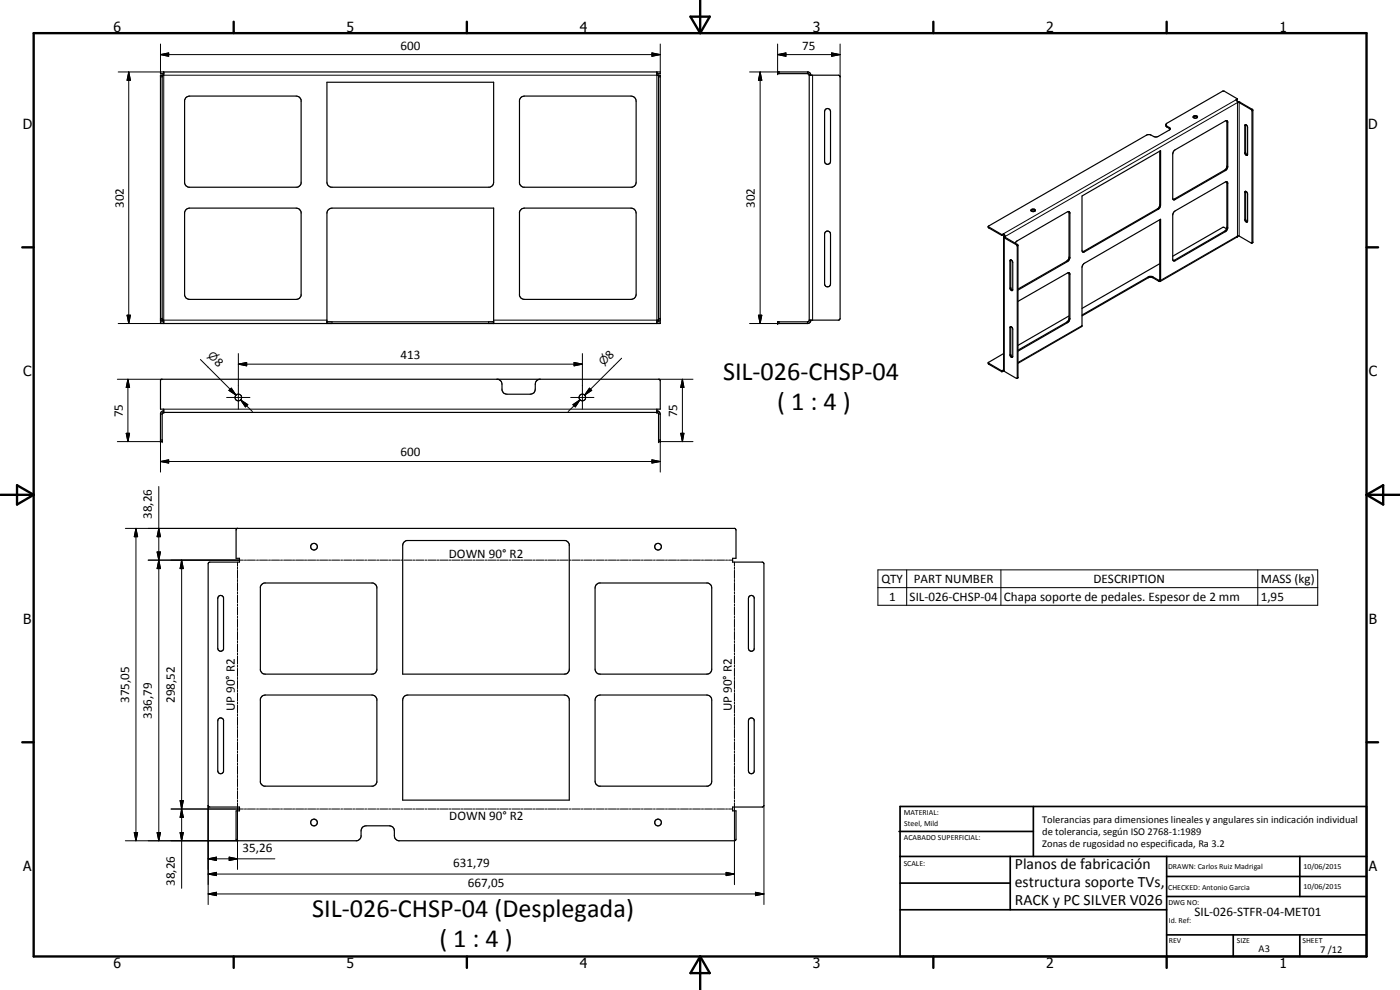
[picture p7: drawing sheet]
<svg xmlns="http://www.w3.org/2000/svg" width="420mm" height="297mm" viewBox="0 0 420 297" stroke-linecap="round" stroke-linejoin="round" font-family="sans-serif">
<g fill="none" stroke="#000" stroke-width=".35">
<path d="M48.7 22.6v73.5M49.1 22.1h-.9v-.5h150v.5h-1.1M49.1 21.6v1h-.9v73.5h.9v1M55.8 29.3l1.1-.5h32l.8 .3 .7 .9v25l-.3 .5-.9 .7h-32.6l-.8-.4-.4-.8v-25zM98.1 24.7h50.1v30l-.3 .8-1 .7-47.8-.1-.7-.6-.3-.8zM156.3 29.3l1.1-.5h32a1.52 1.52 0 0 1 1.5 1.6v24.3l-.2 .8-.5 .4-.5 .3h-32.6l-.8-.4-.4-.8v-25zM197.1 21.6v1h1.1v73.5h-1.1v1M197.6 22.6v73.5M242.3 21.6v.5M242.9 22.6h8.7l.5 .5v72.4l-.4 .6h-8.8M243.4 22.6l-.2-.6-.6-.4h-9.2v.5h9.1l.4 .3v73.8l-.4 .4h-9.1v.5h8.9M247.7 32.8a.91 .91 0 0 1 1-.2 .91 .91 0 0 1 .5 .8v15a.89 .89 0 0 1-.8 .9 .89 .89 0 0 1-.9-.9v-15z"/>
<path d="M349.9 37.5l1.2 .9v.5l-3.7 2.1h-1l-1.3-.6-1 .2-47.5 27.3M358.1 35.2l.5-.2 .8 .2M358.1 34.9a.82 .82 0 0 1 1.3 .2 .67 .67 0 0 1-.7 .4 .67 .67 0 0 1-.6-.6zM368.1 36.2l.1 13.8-.3 .6-.2 .4-15.6 8.9M371.4 29.7l-4-2.4h-.5l-16.7 9.7-.3 .3 .1 .6 1.2 .9M371.4 29.7l-.5 .3 .5 .8h.5l3.8 2.3v39.8M371.4 29.7v.3l-.3 .1M371.4 30.6h.7l3.9 2.4v39.8M373.8 37.4l-.2 .1v8.5l.2 .5h.6M373.8 37.4v8.5l.6 .6M373.8 37.4l.6 .7v8.4M324.7 58.8l23.6-13.6v16.4l-.2 .8-22.9 13.2-.4-.1-.1-.4z"/>
<path d="M348.1 45.3v16.3l-.4 .8-22.9 13.1M352.2 45.4l15.5-9.1 .5-.1 .3 .3v13.7l-.3 .6-15.8 9.2-.4-.2-.1-.3v-13.3zM368.1 54.5l.1 13.9-.3 .6-15.8 9.1M373.8 57.4v8.5l.6 .6M373.8 57.4l-.2 .2v8.4l.2 .5 .3 .2 .3-.2M373.8 57.4l.6 .8v8.3M55.8 62.9l1.1-.5h32l.8 .3 .7 1v24.9l-.5 .8-1 .4h-32l-1.1-.4-.4-.8v-24.9zM156.3 62.9l1.1-.5h32l.8 .3 .5 .4 .2 .8v24.4a1.52 1.52 0 0 1-1.5 1.5h-32l-1.1-.4-.4-.8v-24.9zM247.7 69.6l.4-.3a.92 .92 0 0 1 1.1 .9v15a.89 .89 0 0 1-.8 .9 .89 .89 0 0 1-.9-.9v-15zM296.6 67.9l4.1 2.5M296.6 67.9v.4l4.1 2.4M300.7 70.4v.3"/>
<path d="M301.1 70.1l-.4 .3M301.1 70.4l-.4 .3M301.1 70.1v.3M301.1 70.4l.3 .4M301.1 70.1l.6 .9M301.2 71.1l3.8 2.3 .3 .5-.1 39.6M301.2 71.1l-.1 40.2M301.4 70.8l-.2 .3M301.4 70.8l.3 .2M301.7 71l-.1 .2 3.9 2.4v39.7l-.3 .2M303.2 78l.4 .1 .3 .6v8.2l-.1 .3-.5-.3-.2-.5zM303.3 78v8.5l.6 .6"/>
<path d="M304.7 73l.4-.7 15.3-8.8h.4l.3 .3v13.7l-.4 .7-15.2 8.8M309.4 62.9l.5-.2 .7 .2a.57 .57 0 0 1-.3 .7 .57 .57 0 0 1-.7-.2zM309.4 63.2l.5-.2 .8 .2M320.7 63.5v14.2l-.6 .7-14.6 8.3M348.1 79.1l-23.4 13.4M348.1 66l-.1 18.2-2.1-1.2h-1.1l-20.1 11.5M352.2 63.7l15.5-9.1 .7 .1 .1 13.8-.3 .6-15.8 9.2-.5-.5v-13.3zM368.1 68.7l-.7-.5h-.5l-15 8.7M375.7 72.9l-3.8-2.1h-.5l-.1 .3-23.1 13.4M376 72.8l-.3 .1M376 72.8h.1M49.1 96.6h-.9v.5h150v-.5h-1.1"/>
<path d="M98.1 96.6h50.1M98.1 97.1v-33.2a1.6 1.6 0 0 1 1.5-1.5h48.6v34.7M242.3 96.6v.5M243.4 96.1l-.4 .8-.7 .2M303.2 98h.3l.4 .8v8.1l-.1 .3-.4-.1-.3-.6zM303.3 98v8.5l.6 .6M305.5 90.4l14.9-8.5 .6 .1 .1 13.8-.3 .6-15.3 9M320.7 81.8l.1 13.8-.2 .7-15.1 8.8M320.8 94.8l-15.3 8.8M348.2 84.5l.1-18.7-23 13.3-.6 1.1v17.8l-19.2 11M348.2 84.5l-2.3-1.2h-1.1l-20.1 11.5M149.4 113.8l1.1 .9 .2 2.4 .6 .9 .8 .3h7.1a1.45 1.45 0 0 0 1.4-1.5v-1.5a1.51 1.51 0 0 1 1.2-1.5"/>
<path d="M296.6 108.8l.1 .5 4 2.2M296.6 108.8l4.1 2.5M300.7 111.3v.2M301.1 111.3l-.4 .2M301.1 111.3h.2M301.2 106.1l-4.6 2.7M301.2 111l-.5 .3M301.2 111.1l.1 .2M301.3 111.3l3.9 2.2M49.1 123.7v-.9h-.9v-8.7l.3-.3h149.3l.4 .5v8.5h-1.1v.9M49.1 123.3l-.6 .2-.3 .5v8.5h.5v-8.4l.4-.4M49.1 123.7h148"/>
<path d="M197.1 123.3l.7 .2 .4 .7v8.3h-.6v-8.4l-.5-.4M70.9 158.7l.3-.2h149.3l.4 .5v8.5h-1v1.2h8.9l.4 .3 .1 72.7-.5 .4h-8.9v1.2h1v8.5l-.2 .4-101.1 .1-1-.7-.2-.5a3.5 3.5 0 0 0-.7-3.1l-.8-.2h-7a1.45 1.45 0 0 0-1.5 1.5v1.8l-.5 .7-.8 .5h-35.9l-.3-.5v-8.5h1v-1.2h-8.9l-.4-.2-.1-72.7 .5-.5h8.9v-1.2h-1zM65.6 178.9a.9 .9 0 0 1 1.5 .4v15.4a.88 .88 0 0 1-1 .7 .88 .88 0 0 1-.7-.9v-15zM78.6 175.3l.7-.4h32.6l.8 .4 .4 .8v25l-.7 1-.8 .2h-32a1.39 1.39 0 0 1-1.5-1.2v-25zM121.1 162.8l1-.6h47.6l.5 .2 .6 1v37.9a1.35 1.35 0 0 1-1.4 1h-48.5v-38.6zM178.8 175.6l1-.7 32.9 .1a1.49 1.49 0 0 1 .9 1.4v24.4l-.1 .5-.6 .8-.8 .2h-32l-.8-.2-.5-.5-.2-.8v-24.4zM224.9 178.9a.9 .9 0 0 1 1.4 .4v15.4a.88 .88 0 0 1-.9 .7 .88 .88 0 0 1-.8-.9v-15zM65.6 215.6a.9 .9 0 0 1 1.5 .5v15.4a.89 .89 0 0 1-1 .6 .89 .89 0 0 1-.7-.8v-15zM78.6 209l1-.5h32l1.1 .5 .4 .7v25l-.3 .5-.9 .7h-32.6l-.5-.3-.7-.9v-25zM121.3 209l1.1-.5h47l.8 .3 .6 .9v30.4h-49.9v-30zM179.1 209l1-.5h32l1.1 .5 .4 1.1v24.3a1.51 1.51 0 0 1-1.2 1.5h-32.6l-.7-.4-.5-1.1v-24.3zM224.9 215.6a.9 .9 0 0 1 1.4 .5v15.4a.89 .89 0 0 1-.9 .6 .89 .89 0 0 1-.8-.8v-15z"/>
<circle cx="71.5" cy="119.3" r=".99"/>
<circle cx="174.8" cy="119.3" r="1"/>
<circle cx="94.2" cy="164" r="1.01"/>
<circle cx="197.5" cy="164" r="1"/>
<circle cx="94.2" cy="246.8" r="1.01"/>
<circle cx="197.5" cy="246.8" r="1.01"/>
</g>
<g fill="#000">
<circle cx="48.7" cy="22.6" r=".18"/>
<circle cx="49.1" cy="21.6" r=".18"/>
<circle cx="197.1" cy="21.6" r=".18"/>
<circle cx="197.6" cy="22.6" r=".18"/>
<circle cx="233.4" cy="21.6" r=".18"/>
<circle cx="233.4" cy="22.1" r=".18"/>
<circle cx="371.4" cy="70.8" r=".18"/>
<circle cx="48.2" cy="96.1" r=".18"/>
<circle cx="48.7" cy="96.1" r=".18"/>
<circle cx="197.6" cy="96.1" r=".18"/>
<circle cx="198.2" cy="96.1" r=".18"/>
<circle cx="233.4" cy="97.1" r=".18"/>
<circle cx="233.4" cy="96.6" r=".18"/>
<circle cx="48.2" cy="132.5" r=".18"/>
<circle cx="48.7" cy="132.5" r=".18"/>
<circle cx="49.1" cy="123.7" r=".18"/>
<circle cx="197.1" cy="123.7" r=".18"/>
<circle cx="197.6" cy="132.5" r=".18"/>
<circle cx="198.2" cy="132.5" r=".18"/>
</g>
<g fill="none" stroke="#000" stroke-width=".3">
<path d="M48.2 16.4l2.4-.5v1zM48.2 13.2v8.4h-12.7M48.2 16.4h150M195.7 15.9l2.5 .5-2.5 .5zM198.2 13.2v8.4M233.4 16.4l2.5-.5v1zM233.4 16.4h18.7M233.4 13.2v8.4M249.6 15.9l2.5 .5-2.5 .5zM252.1 13.2v9.9M38.6 21.6l.5 2.5h-1zM38.6 21.6v75.5"/>
<path d="M48.2 23.1h.5M197.6 23.1h.6M224.9 21.6h8.9v.5M228.1 21.6l.5 2.5h-1zM228.1 21.6v75.5M243.9 22.6v73.5M350.2 37.8v.3M350.9 38.2v.3M368.2 36.6l.3 .1M370.9 30l-69.8 40.1M372.1 30.6l-.2 .2v40M373.8 37.5l-.2 .2"/>
<path d="M375.7 32.8l-.2 .1M376 33.1l-.3 .2M352.4 59.7l.3 .2M367.5 51.1l.2 .1M368.2 54.9l.3 .1M368.2 49.8l.3 .2M373.8 45.7l-.2 .1M373.8 57.6l-.2 .1M296.7 68.1v.3M303.3 78.1l-.2 .2M305.3 73.3l-.3 .1M305.5 73.7l-.2 .2"/>
<path d="M320.1 78.4l.3 .1M320.8 63.8l.3 .2M320.8 77.1l.3 .2M325.2 75.4l.2 .2M347.4 62.7l.2 .1M348.1 61.5l.2 .1M352.4 78.1l.3 .1M367.5 69.4l.2 .1M368.2 68.2l.3 .1M373.8 65.7l-.2 .2M376 72.6l-.3 .2M35.5 97.1h12.7"/>
<path d="M38.1 94.6h1l-.5 2.5zM48.2 95.5h.5M98.1 96.1h-49v-73.5h148v73.5h-48.9M99.6 96.6v.5M146.6 96.6v.5M197.6 95.5h.6M227.6 94.6h1l-.5 2.5zM233.8 96.6v.5h-8.9M303.3 86.3l-.2 .1M303.3 98.2l-.2 .1M320.1 96.7l.3 .1M320.8 82.2l.3 .1"/>
<path d="M320.8 95.4l.3 .2M324.7 97.7l-19.2 11.1M344.6 83.1v.3M346 83.1v.3M347.8 84.4v-.3h.5l23.1-13.3v-40l-69.7 40.2-.3 .4v40M35.2 113.8h13.5M38.4 113.8l.5 2.4h-1zM38.4 113.8v18.7M60.1 107.9l10.7 10.6M68 119.3h7M68.7 117.1l.7-.6 1.4 2zM69 116.8l1.8 1.7"/>
<path d="M71.5 109.3l2.5-.5v1zM71.5 109.3h103.3M71.5 106.1v16.7M72.2 120l2.2 1.4-.8 .7zM72.2 120l3.6 3.5M171.3 119.3h7M172.3 108.8l2.5 .5-2.5 .5zM174.1 120l-3.6 3.5M174.8 106.1v16.7M176.9 116.5l.7 .6-2.1 1.4zM177.2 116.8l-1.7 1.7M186.6 107.5l-11.1 11"/>
<path d="M197.6 113.8h10.4M204.8 113.8l.5 2.4h-1zM204.8 113.8v18.7M296.7 109v.3M301.1 111h.1M303.3 106.3l-.2 .2M305.5 113.2l-.2 .2M35.2 132.5h13M37.9 130h1l-.5 2.5zM48.2 138.5l2.4-.5v.9zM48.2 124.2h.5M48.2 138.5h150"/>
<path d="M48.7 132h-.5v9.6M49.1 122.8h148M171.9 121.4l2.2-1.4-1.4 2.1zM195.7 138l2.5 .5-2.5 .4zM197.6 124.2h.6M197.6 132h.6v9.6M198.2 132.5h9.8M204.3 130h1l-.5 2.5zM37.6 158.5h33.8M40.8 158.5l.5 2.5h-1zM40.8 158.5v93.8M47.7 158.5l.5 2.5h-1.1z"/>
<path d="M47.7 146v106.3M44.5 168.1h28.6M47.1 165.6h1.1l-.5 2.5zM47.7 168.1l.5 2.5h-1.1zM54.5 168.1l.5 2.5h-1zM54.5 168.1v98.4M71.3 168.7v1.2M71.3 170.2v.6M71.3 171.1v2.5M71.3 173.9v.6M71.3 174.8v2.4M71.3 177.5v.6"/>
<path d="M71.3 178.5v2.4M73.4 168.1h.6M74.2 168.1h2.5M77 168.1h.6M77.9 168.1h2.4M80.6 168.1h.6M81.5 168.1h2.4M84.2 168.1h.6M85.1 168.1h2.4M87.8 168.1h.6M88.7 168.1h2.4M91.4 168.1h.6"/>
<path d="M92.3 168.1h2.4M95 168.1h.6M95.9 168.1h2.4M98.6 168.1h.6M99.5 168.1h2.4M102.3 168.1h.5M103.2 168.1h2.4M105.9 168.1h.6M106.8 168.1h2.4M109.5 168.1h.6M110.4 168.1h2.4M113.1 168.1h.6"/>
<path d="M114 168.1h2.4M116.7 168.1h.6M117.6 168.1h2.4M120.3 168.1h.6M121.2 168.1h2.4M123.9 168.1h.6M124.8 168.1h2.4M127.5 168.1h.6M128.4 168.1h2.4M131.1 168.1h.6M132 168.1h2.4M134.7 168.1h.6"/>
<path d="M135.6 168.1h2.4M138.3 168.1h.7M139.2 168.1h2.4M141.9 168.1h.7M142.9 168.1h2.3M145.6 168.1h.6M146.5 168.1h2.4M149.2 168.1h.6M150.1 168.1h2.4M152.8 168.1h.6M153.7 168.1h2.4M156.4 168.1h.6"/>
<path d="M157.3 168.1h2.4M160 168.1h.6M160.9 168.1h2.4M163.6 168.1h.6M164.5 168.1h2.4M167.2 168.1h.6M168.1 168.1h2.4M170.8 168.1h.6M171.7 168.1h2.4M174.4 168.1h.6M175.3 168.1h2.4M178 168.1h.6"/>
<path d="M179 168.1h2.3M181.6 168.1h.7M182.6 168.1h2.4M185.2 168.1h.7M186.2 168.1h2.4M188.9 168.1h.6M189.8 168.1h2.4M192.5 168.1h.6M193.4 168.1h2.4M196.1 168.1h.6M197 168.1h2.4M199.7 168.1h.6"/>
<path d="M200.6 168.1h2.4M203.3 168.1h.6M204.2 168.1h2.4M206.9 168.1h.6M207.8 168.1h2.4M210.5 168.1h.6M211.4 168.1h2.4M214.2 168.1h.5M215 168.1h2.5M217.8 168.1h.5M218.6 168.1h1.3M220.4 168.7v1.2"/>
<path d="M220.4 170.2v.6M220.4 171.1v2.5M220.4 173.9v.6M220.4 174.8v2.4M220.4 177.5v.6M220.4 178.5v2.4M263.5 171h132v10.6h-132zM263.5 176.3h132M272.1 171v10.6M300.4 171v10.6M377.5 171v10.6M71.3 181.2v.6"/>
<path d="M71.3 182.1v2.5M71.3 184.9v.6M71.3 185.8v2.5M71.3 188.6v.6M71.3 189.5v2.4M71.3 192.2v.6M71.3 193.2v2.4M71.3 195.9v.6M71.3 196.8v2.5M71.3 199.6v.6M220.4 181.2v.6M220.4 182.1v2.5"/>
<path d="M220.4 184.9v.6M220.4 185.8v2.5M220.4 188.6v.6M220.4 189.5v2.4M220.4 192.2v.6M220.4 193.2v2.4M220.4 195.9v.6M220.4 196.8v2.5M220.4 199.6v.6M71.3 200.5v2.4M71.3 203.2v.7M71.3 204.2v2.4"/>
<path d="M71.3 206.9v.7M71.3 207.9v2.4M71.3 210.6v.6M71.3 211.5v2.5M71.3 214.3v.6M71.3 215.2v2.5M71.3 218v.6M71.3 218.9v2.4M220.4 200.5v2.4M220.4 203.2v.7M220.4 204.2v2.4M220.4 206.9v.7"/>
<path d="M220.4 207.9v2.4M220.4 210.6v.6M220.4 211.5v2.5M220.4 214.3v.6M220.4 215.2v2.5M220.4 218v.6M220.4 218.9v2.4M71.3 221.7v.5M71.3 222.5v2.5M71.3 225.3v.6M71.3 226.2v2.5M71.3 229v.6"/>
<path d="M71.3 229.9v2.5M71.3 232.7v.6M71.3 233.6v2.4M71.3 236.3v.6M71.3 237.2v2.5M220.4 221.7v.5M220.4 222.5v2.5M220.4 225.3v.6M220.4 226.2v2.5M220.4 229v.6M220.4 229.9v2.5M220.4 232.7v.6"/>
<path d="M220.4 233.6v2.4M220.4 236.3v.6M220.4 237.2v2.5M37.6 252.3h33.8M40.3 249.8h1l-.5 2.5zM47.1 249.8h1.1l-.5 2.5zM51.3 242.7h21.8M54 249.8h1l-.5 2.5zM54 240.2h1l-.5 2.5zM54.5 242.7l.5 2.5h-1zM62.5 257.7l2.5-.5v1zM62.5 257.7h20"/>
<path d="M62.5 241.7v29.7M68.8 257.2l2.5 .5-2.5 .5zM71.3 240v.6M71.3 240.9v20M73.4 242.7h.6M74.2 242.7h2.5M77 242.7h.6M77.9 242.7h2.4M80.6 242.7h.6M81.5 242.7h2.4M84.2 242.7h.6M85.1 242.7h2.4"/>
<path d="M87.8 242.7h.6M88.7 242.7h2.4M91.4 242.7h.6M92.3 242.7h2.4M95 242.7h.6M95.9 242.7h2.4M98.6 242.7h.6M99.5 242.7h2.4M102.3 242.7h.5M103.2 242.7h2.4M105.9 242.7h.6M106.8 242.7h2.4"/>
<path d="M109.5 242.7h.6M110.4 242.7h2.4M113.1 242.7h.6M114 242.7h2.4M116.7 242.7h.6M117.6 242.7h2.4M120.3 242.7h.6M121.2 242.7h2.4M123.9 242.7h.6M124.8 242.7h2.4M127.5 242.7h.6M128.4 242.7h2.4"/>
<path d="M131.1 242.7h.6M132 242.7h2.4M134.7 242.7h.6M135.6 242.7h2.4M138.3 242.7h.7M139.2 242.7h2.4M141.9 242.7h.7M142.9 242.7h2.3M145.6 242.7h.6M146.5 242.7h2.4M149.2 242.7h.6M150.1 242.7h2.4"/>
<path d="M152.8 242.7h.6M153.7 242.7h2.4M156.4 242.7h.6M157.3 242.7h2.4M160 242.7h.6M160.9 242.7h2.4M163.6 242.7h.6M164.5 242.7h2.4M167.2 242.7h.6M168.1 242.7h2.4M170.8 242.7h.6M171.7 242.7h2.4"/>
<path d="M174.4 242.7h.6M175.3 242.7h2.4M178 242.7h.6M179 242.7h2.3M181.6 242.7h.7M182.6 242.7h2.4M185.2 242.7h.7M186.2 242.7h2.4M188.9 242.7h.6M189.8 242.7h2.4M192.5 242.7h.6M193.4 242.7h2.4"/>
<path d="M196.1 242.7h.6M197 242.7h2.4M199.7 242.7h.6M200.6 242.7h2.4M203.3 242.7h.6M204.2 242.7h2.4M206.9 242.7h.6M207.8 242.7h2.4M210.5 242.7h.6M211.4 242.7h2.4M214.2 242.7h.5M215 242.7h2.5"/>
<path d="M217.8 242.7h.5M218.6 242.7h1.3M220.4 240v.6M220.4 240.9v24.5M229.3 241.7v29.7M62.5 262.3l2.5-.6v1zM62.5 268.2l2.5-.5v1zM62.5 262.3h157.9M62.5 268.2h166.8M217.9 261.7l2.5 .6-2.5 .4zM226.7 267.7l2.6 .5-2.6 .5z"/>
</g>
<g fill="none" stroke="#000" stroke-width=".71">
<path d="M10.1 9.9h400v277.1h-400zM70.1 6.5v3.4M140.1 6.5v3.4M207.2 5h5.8l-2.9 4.9zM210.1 0v9.9M280.1 6.5v3.4M350.1 6.5v3.4M6.7 74.2h3.4M410.1 74.2h3.5M.1 148.5h10M5.1 145.6l5 2.9-5 2.9zM410.1 148.5h10"/>
<path d="M410.1 148.5l5-2.9v5.8zM6.7 222.7h3.4M410.1 222.7h3.5M70.1 287v3.4M140.1 287v3.4M210.1 287v10M210.1 287l2.9 5h-5.8zM280.1 287v3.4M350.1 287v3.4"/>
</g>
<g fill="none" stroke="#000" stroke-width=".51">
<path d="M269.8 249.5h40.3M270.1 242h140v45h-140zM270.1 257h140M303.2 257v16M310.1 242v15M350.1 257v30M390.1 257v12M270.1 265h33.1M270.1 273h80M350.1 269h60M350.1 263h60M350.1 280.5h60"/>
<path d="M370.1 280.5v6.5M390.1 280.5v6.5"/>
</g>
<g fill="#000">
<path d="M48.2 16.4l2.4-.5v1zM195.7 15.9l2.5 .5-2.5 .5zM233.4 16.4l2.5-.5v1zM249.6 15.9l2.5 .5-2.5 .5zM38.6 21.6l.5 2.5h-1zM228.1 21.6l.5 2.5h-1zM38.1 94.6h1l-.5 2.5zM227.6 94.6h1l-.5 2.5zM38.4 113.8l.5 2.4h-1zM68.7 117.1l.7-.6 1.4 2zM71.5 109.3l2.5-.5v1zM172.3 108.8l2.5 .5-2.5 .5z"/>
<path d="M176.9 116.5l.7 .6-2.1 1.4zM204.8 113.8l.5 2.4h-1zM37.9 130h1l-.5 2.5zM48.2 138.5l2.4-.5v.9zM72.2 120l2.2 1.4-.8 .7zM171.9 121.4l2.2-1.4-1.4 2.1zM195.7 138l2.5 .5-2.5 .4zM204.3 130h1l-.5 2.5zM40.8 158.5l.5 2.5h-1zM47.1 165.6h1.1l-.5 2.5zM47.7 168.1l.5 2.5h-1.1zM47.7 158.5l.5 2.5h-1.1z"/>
<path d="M54.5 168.1l.5 2.5h-1zM40.3 249.8h1l-.5 2.5zM47.1 249.8h1.1l-.5 2.5zM54 249.8h1l-.5 2.5zM54 240.2h1l-.5 2.5zM54.5 242.7l.5 2.5h-1zM62.5 257.7l2.5-.5v1zM68.8 257.2l2.5 .5-2.5 .5zM62.5 262.3l2.5-.6v1zM62.5 268.2l2.5-.5v1zM217.9 261.7l2.5 .6-2.5 .4zM226.7 267.7l2.6 .5-2.6 .5z"/>
</g>
<g font-size="7.9">
<text x="217" y="114.1">SIL-026-CHSP-04</text>
<text x="233.3" y="123.1">( 1 : 4 )</text>
<text x="93.7" y="275.2">SIL-026-CHSP-04 (Desplegada)</text>
<text x="131.9" y="284.2">( 1 : 4 )</text>
</g>
<g font-size="4.7">
<text x="304.6" y="260.8">Planos de fabricación</text>
<text x="304.6" y="266.2">estructura soporte TVs,</text>
<text x="304.6" y="271.6">RACK y PC SILVER V026</text>
</g>
<g font-size="4.2">
<text x="34" y="9.6">6</text>
<text x="104" y="9.6">5</text>
<text x="174" y="9.6">4</text>
<text x="244" y="9.6">3</text>
<text x="314" y="9.6">2</text>
<text x="384" y="9.6">1</text>
<text x="6.8" y="38.7">D</text>
<text x="410.6" y="38.7">D</text>
<text x="7" y="112.9">C</text>
<text x="410.8" y="112.9">C</text>
<text x="7" y="187.1">B</text>
<text x="410.8" y="187.1">B</text>
<text x="7" y="261.4">A</text>
<text x="410.8" y="261.4">A</text>
<text x="34" y="290.4">6</text>
<text x="104" y="290.4">5</text>
<text x="174" y="290.4">4</text>
<text x="244" y="290.4">3</text>
<text x="314" y="290.4">2</text>
<text x="384" y="290.4">1</text>
</g>
<g font-size="3.9">
<text x="120.2" y="14.9">600</text>
<text x="240.7" y="14.9">75</text>
<text x="37.1" y="62.4" transform="rotate(-90 37.1 62.4)">302</text>
<text x="226.6" y="62.4" transform="rotate(-90 226.6 62.4)">302</text>
<text x="120.2" y="107.7">413</text>
<text x="183.1" y="107.9" transform="rotate(-45 183.1 107.9)">8</text>
<text x="64.2" y="108.9" transform="rotate(45 64.2 108.9)">8</text>
<text x="36.9" y="125.2" transform="rotate(-90 36.9 125.2)">75</text>
<text x="203.3" y="125.2" transform="rotate(-90 203.3 125.2)">75</text>
<text x="120.2" y="136.9">600</text>
<text x="45.6" y="155.7" transform="rotate(-90 45.6 155.7)">38,26</text>
<text x="134.7" y="167.3">DOWN 90° R2</text>
<text x="264.5" y="174.9">QTY</text>
<text x="274.3" y="174.9">PART NUMBER</text>
<text x="328.2" y="174.9">DESCRIPTION</text>
<text x="378.4" y="175">MASS (kg)</text>
<text x="266.8" y="180.3">1</text>
<text x="273" y="180.3">SIL-026-CHSP-04</text>
<text x="301.2" y="180.3">Chapa soporte de pedales. Espesor de 2 mm</text>
<text x="378.4" y="180.3">1,95</text>
<text x="38.7" y="210.9" transform="rotate(-90 38.7 210.9)">375,05</text>
<text x="45.6" y="215.7" transform="rotate(-90 45.6 215.7)">336,79</text>
<text x="52.5" y="210.9" transform="rotate(-90 52.5 210.9)">298,52</text>
<text x="70.5" y="213.3" transform="rotate(-90 70.5 213.3)">UP 90° R2</text>
<text x="219.7" y="213.3" transform="rotate(-90 219.7 213.3)">UP 90° R2</text>
<text x="134.8" y="246.1">DOWN 90° R2</text>
<text x="72.8" y="255.6">35,26</text>
<text x="136" y="260.1">631,79</text>
<text x="52.5" y="265.8" transform="rotate(-90 52.5 265.8)">38,26</text>
<text x="140.4" y="266.2">667,05</text>
<text x="358.5" y="275">SIL-026-STFR-04-MET01</text>
</g>
<g font-size="3.3">
<text x="62.2" y="106.9" transform="rotate(45 62.2 106.9)">n</text>
<text x="181.1" y="109.9" transform="rotate(-45 181.1 109.9)">n</text>
</g>
<g font-size="3.1">
<text x="312.7" y="246.8">Tolerancias para dimensiones lineales y angulares sin indicación individual</text>
<text x="312.7" y="250.4">de tolerancia, según ISO 2768-1:1989</text>
<text x="312.7" y="254">Zonas de rugosidad no especificada, Ra 3.2</text>
<text x="377.7" y="285.6">A3</text>
<text x="396.2" y="285.9">7 /12</text>
</g>
<g font-size="2.4">
<text x="271.2" y="244.4">MATERIAL:</text>
<text x="271.3" y="252">ACABADO SUPERFICIAL:</text>
<text x="271.4" y="247.9">Steel, Mild</text>
<text x="271.2" y="259.7">SCALE:</text>
<text x="350.6" y="260.8">DRAWN: Carlos Ruiz Madrigal</text>
<text x="391.2" y="260.6">10/06/2015</text>
<text x="350.6" y="267">CHECKED: Antonio Garcia</text>
<text x="391.2" y="266.7">10/06/2015</text>
<text x="350.6" y="271.4">DWG NO:</text>
<text x="350.8" y="276.9">Id. Ref:</text>
<text x="350.8" y="282.8">REV</text>
<text x="371.2" y="282.9">SIZE</text>
<text x="390.9" y="282.9">SHEET</text>
</g>
</svg>
